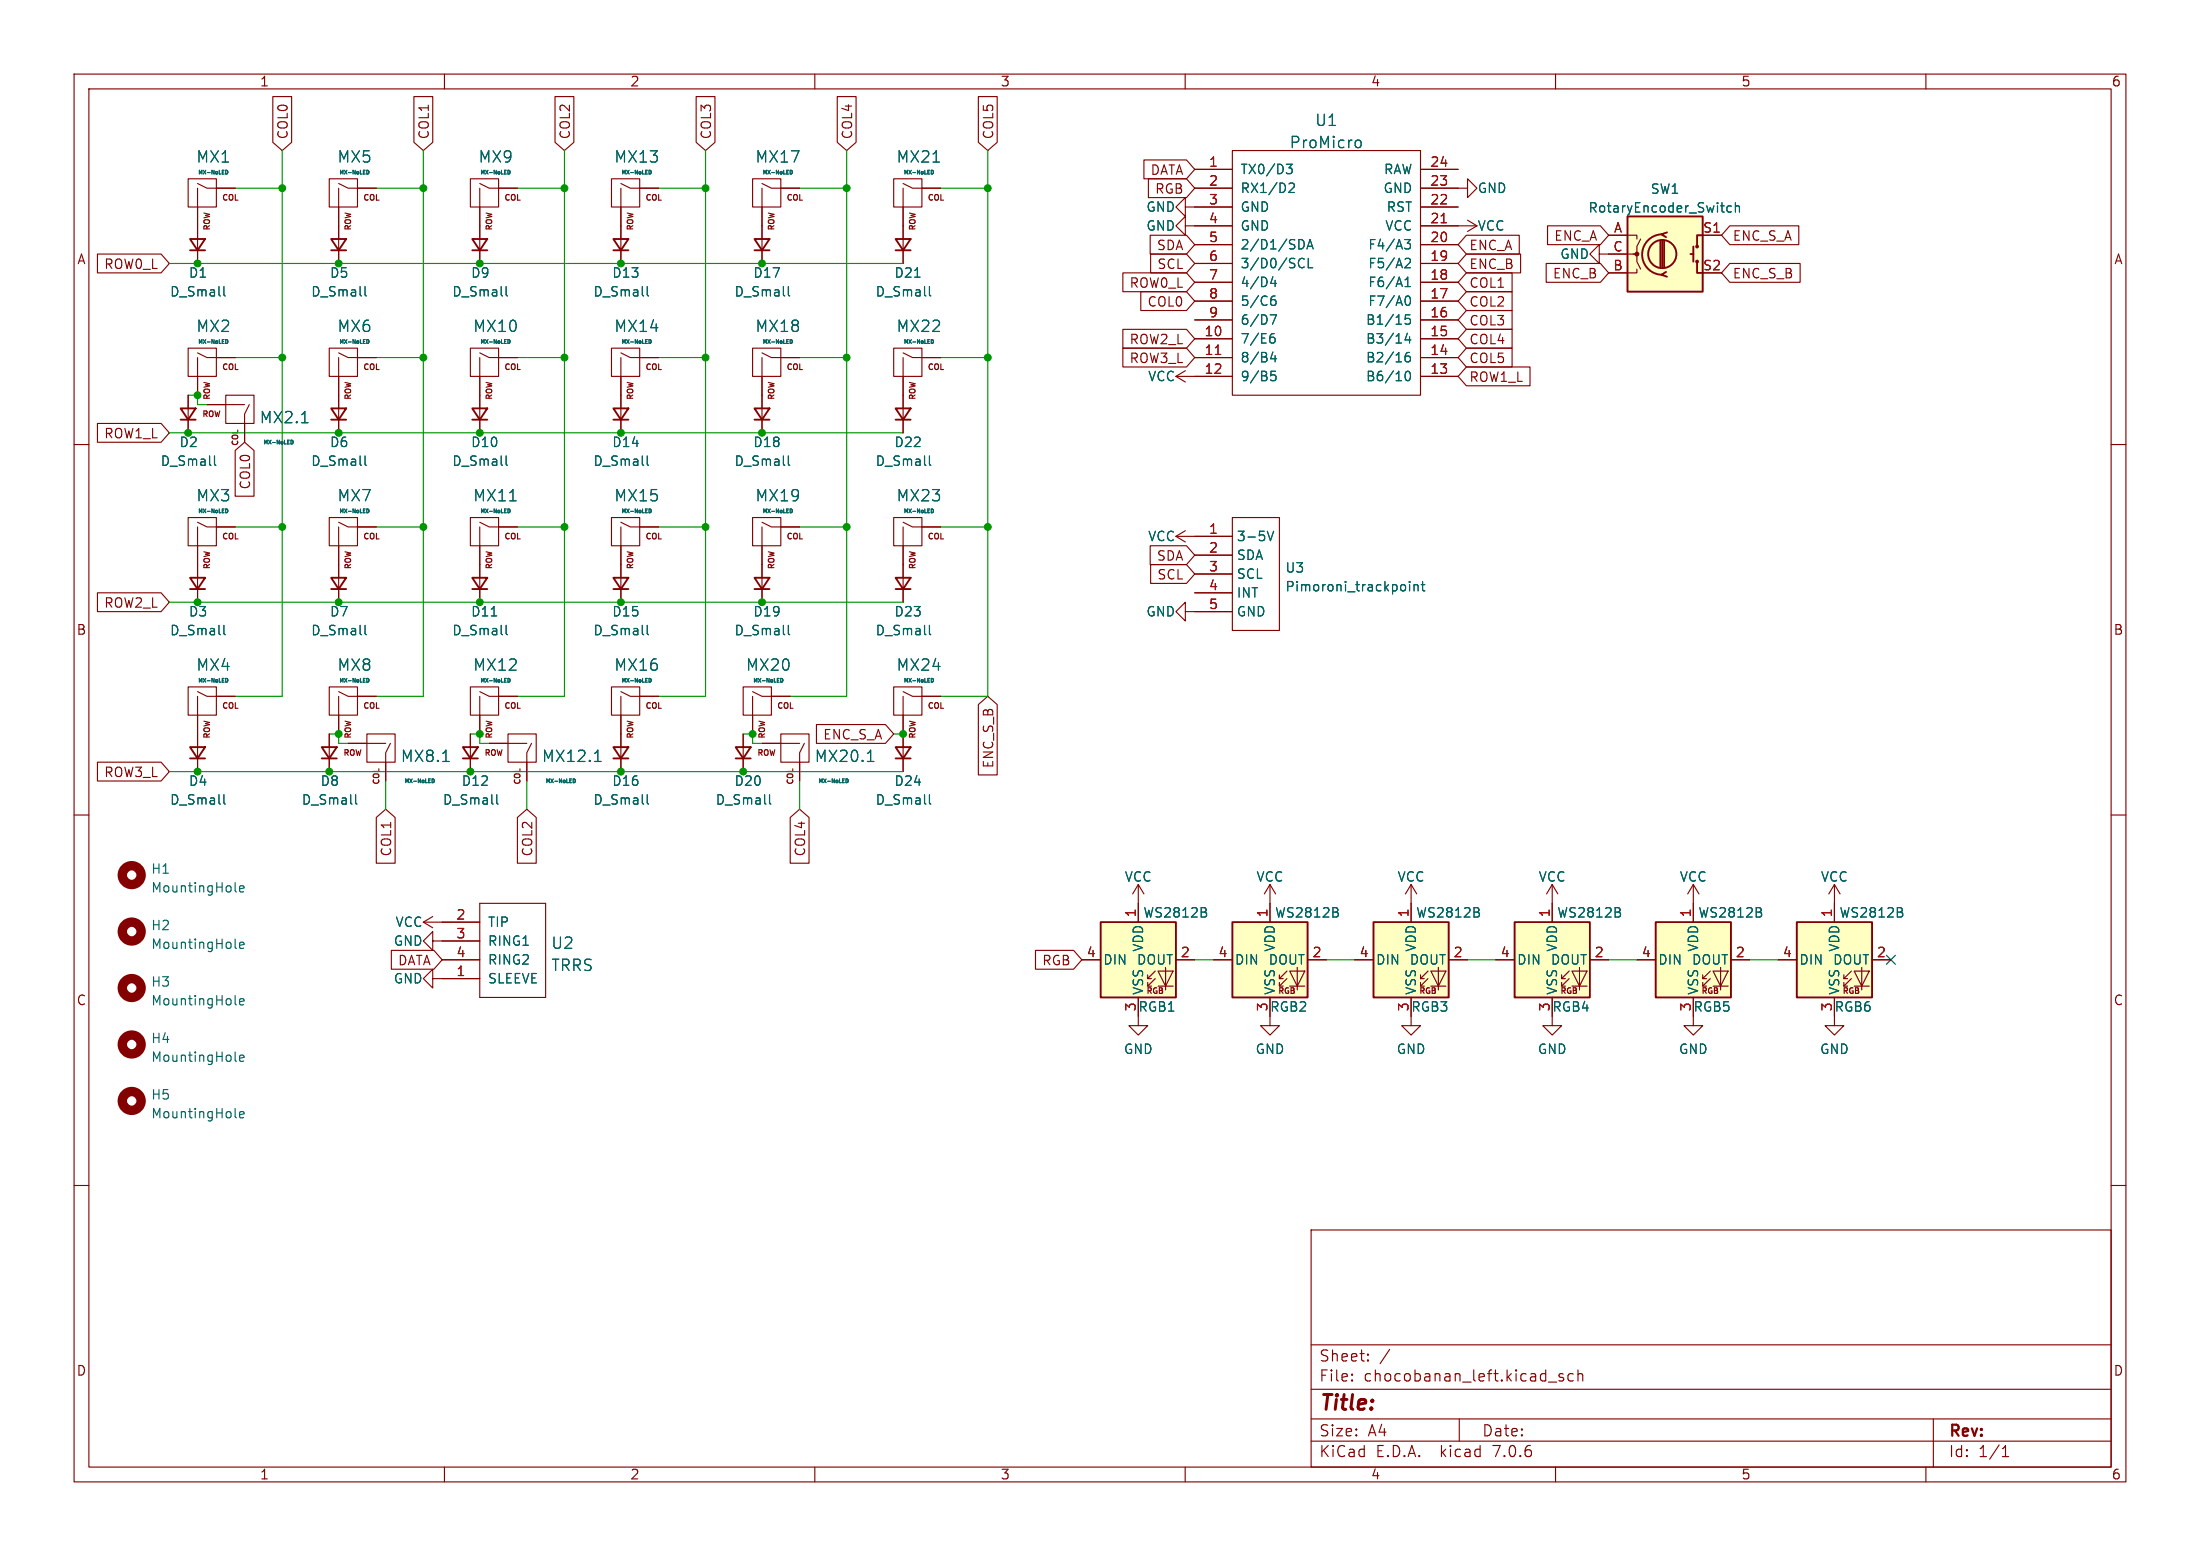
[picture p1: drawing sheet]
<svg xmlns="http://www.w3.org/2000/svg" width="297mm" height="210mm" viewBox="0 0 297 210" stroke-linecap="round" stroke-linejoin="round" font-family="sans-serif">
<g fill="none" stroke="#840000" stroke-width=".15">
<path d="M10 10h277v190h-277zM12 12h273v186h-273zM36.8 13h2.6v6.2l-1.3 1.1-1.3-1.1zM55.9 13h2.5v6.2l-1.3 1.1-1.2-1.1zM60 10v2M74.9 13h2.6v6.2l-1.3 1.1-1.3-1.1zM94 13h2.5v6.2l-1.3 1.1-1.2-1.1zM110 10v2M113 13h2.6v6.2l-1.3 1.1-1.3-1.1zM132.1 13h2.5v6.2l-1.3 1.1-1.2-1.1zM160 10v2M210 10v2"/>
<path d="M260 10v2M13.2 34.3h8.5l1.2 1.3-1.2 1.2h-8.5zM25.4 24.1h3.8v3.8h-3.8zM26.7 24.8l1.2 .6h3.8M26.7 25.4v10.2M44.4 24.1h3.9v3.8h-3.9zM45.7 24.8l1.3 .6h3.8M45.7 25.4v10.2M63.5 24.1h3.8v3.8h-3.8zM64.8 24.8l1.2 .6h3.8M64.8 25.4v10.2M82.5 24.1h3.9v3.8h-3.9z"/>
<path d="M83.8 24.8l1.3 .6h3.8M83.8 25.4v10.2M101.6 24.1h3.8v3.8h-3.8zM102.9 24.8l1.2 .6h3.8M102.9 25.4v10.2M120.6 24.1h3.9v3.8h-3.9zM121.9 24.8l1.3 .6h3.8M121.9 25.4v10.2M151.6 36.8h8.6l1.1 1.3-1.1 1.3h-8.6zM154 39.4h6.2l1.1 1.2-1.1 1.3h-6.2zM154.4 21.6h5.8l1.1 1.3-1.1 1.2h-5.8zM155 24.1h5.2l1.1 1.3-1.1 1.3h-5.2z"/>
<path d="M155.3 31.7h4.9l1.1 1.3-1.1 1.3h-4.9zM155.3 34.3h4.9l1.1 1.3-1.1 1.2h-4.9zM160 30.5v-1.3l-1.3 1.3 1.3 1.3v-1.3h6.4M160 27.9v-1.2l-1.3 1.2 1.3 1.3v-1.3h6.4M161.3 25.4h5.1M161.3 22.9h5.1M161.3 38.1h5.1M161.3 35.6h5.1M161.3 33h5.1M166.4 20.3h25.4v33h-25.4zM191.8 25.4h6.3v-1.3l1.3 1.3-1.3 1.3v-1.3M191.8 30.5h7.6"/>
<path d="M191.8 22.9h5M191.8 38.1h5M191.8 35.6h5M191.8 33h5M191.8 27.9h5M198 34.3h7.3v2.5h-7.3l-1.2-1.2zM198 31.7h7.1v2.6h-7.1l-1.2-1.3zM198 36.8h6.1v2.6h-6.1l-1.2-1.3zM198 39.4h6.1v2.5h-6.1l-1.2-1.3zM198.1 29.7l1.3 .8M199.4 30.5l-1.3 .7M208.7 35.6h7.4l1.1 1.2-1.1 1.3h-7.4z"/>
<path d="M208.9 30.5h7.2l1.1 1.3-1.1 1.2h-7.2zM215.9 34.3v-1.3l-1.3 1.3 1.3 1.3v-1.3h5.1v1l.5 1M217.2 31.8h3.8v.5M221 36.3v.5h-3.8M221.5 32.3l-.5 1v1h-.5M229.9 31.8h2.5M233.5 35.6h9.5v2.5h-9.5l-1.1-1.3zM233.5 30.5h9.3v2.5h-9.3l-1.1-1.2zM10 60h2M13.2 57.1h8.5l1.2 1.3-1.2 1.3h-8.5zM25.4 47h3.8v3.8h-3.8zM25.4 53.3v5.1"/>
<path d="M26.7 47.6l1.2 .7h3.8M26.7 48.3v5M27.9 54.6h5.1M30.5 53.3h3.8v3.9h-3.8zM33.7 54.6l-.7 1.3v3.8M44.4 47h3.9v3.8h-3.9zM45.7 47.6l1.3 .7h3.8M45.7 48.3v10.1M63.5 47h3.8v3.8h-3.8zM64.8 47.6l1.2 .7h3.8M64.8 48.3v10.1M82.5 47h3.9v3.8h-3.9z"/>
<path d="M83.8 47.6l1.3 .7h3.8M83.8 48.3v10.1M101.6 47h3.8v3.8h-3.8zM102.9 47.6l1.2 .7h3.8M102.9 48.3v10.1M120.6 47h3.9v3.8h-3.9zM121.9 47.6l1.3 .7h3.8M121.9 48.3v10.1M151.6 47h8.6l1.1 1.3-1.1 1.2h-8.6zM151.6 44.4h8.6l1.1 1.3-1.1 1.3h-8.6zM158.7 50.8l1.3 .8M158.7 50.8h7.7"/>
<path d="M160 50l-1.3 .8M161.3 48.3h5.1M161.3 45.7h5.1M161.3 43.2h5.1M161.3 40.6h5.1M191.8 48.3h5M191.8 50.8h5M191.8 45.7h5M191.8 43.2h5M191.8 40.6h5M198 47h6.1v2.5h-6.1l-1.2-1.2zM198 44.4h6.1v2.6h-6.1l-1.2-1.3z"/>
<path d="M198 49.5h8.6v2.6h-8.6l-1.2-1.3zM198 41.9h6.1v2.6h-6.1l-1.2-1.3zM285 60h2M25.4 69.9h3.8v3.8h-3.8zM26.7 70.5l1.2 .6h3.8M26.7 71.1v10.2M31.7 60.8l1.3-1.1 1.3 1.1v6.2h-2.6zM44.4 69.9h3.9v3.8h-3.9zM45.7 70.5l1.3 .6h3.8M45.7 71.1v10.2M63.5 69.9h3.8v3.8h-3.8zM64.8 70.5l1.2 .6h3.8"/>
<path d="M64.8 71.1v10.2M82.5 69.9h3.9v3.8h-3.9zM83.8 70.5l1.3 .6h3.8M83.8 71.1v10.2M101.6 69.9h3.8v3.8h-3.8zM102.9 70.5l1.2 .6h3.8M102.9 71.1v10.2M120.6 69.9h3.9v3.8h-3.9zM121.9 70.5l1.3 .6h3.8M121.9 71.1v10.2M155.3 73.7h4.9l1.1 1.2-1.1 1.3h-4.9zM155.3 76.2h4.9l1.1 1.3-1.1 1.2h-4.9z"/>
<path d="M158.7 72.4h7.7M158.7 72.4l1.3 .8M160 71.6l-1.3 .8M161.3 74.9h5.1M161.3 77.5h5.1M166.4 69.9h6.3v15.2h-6.3zM13.2 80h8.5l1.2 1.3-1.2 1.3h-8.5zM25.4 92.7h3.8v3.8h-3.8zM26.7 93.3l1.2 .7h3.8M26.7 94v10.1M44.4 92.7h3.9v3.8h-3.9zM44.4 99.1v5"/>
<path d="M45.7 93.3l1.3 .7h3.8M45.7 94v5.1M49.5 99.1h3.8v3.8h-3.8zM63.5 92.7h3.8v3.8h-3.8zM63.5 99.1v5M64.8 93.3l1.2 .7h3.8M64.8 94v5.1M68.6 99.1h3.8v3.8h-3.8zM82.5 92.7h3.9v3.8h-3.9zM83.8 93.3l1.3 .7h3.8M83.8 94v10.1M100.3 92.7h3.8v3.8h-3.8z"/>
<path d="M100.3 99.1v5M101.6 93.3l1.3 .7h3.8M101.6 94v5.1M105.4 99.1h3.8v3.8h-3.8zM110.2 97.8h9.3l1.1 1.3-1.1 1.2h-9.3zM120.6 92.7h3.9v3.8h-3.9zM121.9 93.3l1.3 .7h3.8M121.9 94v10.1M132.1 95.1l1.2-1.1 1.3 1.1v9.5h-2.5zM160 82.6v-1.3l-1.3 1.3 1.3 1.2v-1.2h6.4M161.3 80h5.1M10 110h2"/>
<path d="M13.2 102.9h8.5l1.2 1.2-1.2 1.3h-8.5zM47 100.3h5.1M50.8 110.3l1.3-1.1 1.2 1.1v6.2h-2.5zM52.7 100.3l-.6 1.3v3.8M66 100.3h5.1M69.8 110.3l1.3-1.1 1.3 1.1v6.2h-2.6zM71.8 100.3l-.7 1.3v3.8M102.9 100.3h5M106.7 110.3l1.2-1.1 1.3 1.1v6.2h-2.5zM108.6 100.3l-.7 1.3v3.8M153.7 119.4v5.1M153.7 119.4l-.8 1.3"/>
<path d="M153.7 119.4l.7 1.3M171.4 119.4v5.1M171.4 119.4l-.7 1.3M171.4 119.4l.8 1.3M190.5 119.4l-.8 1.3M190.5 119.4v5.1M190.5 119.4l.8 1.3M209.5 119.4v5.1M209.5 119.4l-.7 1.3M209.5 119.4l.8 1.3M228.6 119.4l-.8 1.3M228.6 119.4v5.1"/>
<path d="M228.6 119.4l.8 1.3M247.6 119.4v5.1M247.6 119.4l-.7 1.3M247.6 119.4l.8 1.3M285 110h2M52.8 128.3h5.8l1.1 1.2-1.1 1.3h-5.8zM57.1 124.5h7.7M57.1 124.5l1.3 .7M58.4 132.1v-1.3l-1.3 1.3 1.3 1.3v-1.3h6.4M58.4 127v-1.3l-1.3 1.3 1.3 1.3v-1.3h6.4M58.4 123.7l-1.3 .8M59.7 129.5h5.1"/>
<path d="M64.8 121.9v12.7zM64.8 121.9h8.9zM64.8 134.6h8.9zM73.7 121.9v12.7zM139.8 128.3h5.1l1.1 1.2-1.1 1.3h-5.1zM146 129.5h2.6M153.7 134.6v3.8h1.2l-1.2 1.3-1.3-1.3h1.3M154.9 133.1h.5M154.9 132.1h.5M156 132.1l-1.1 1v-.5M156 131.1l-1.1 1v-.5M156.3 131.1h2.1l-1 2z"/>
<path d="M156.3 133.1h2.1M157.4 130.6v3M158.7 129.5h2.6M163.8 129.5h2.6M171.4 134.6v3.8h1.3l-1.3 1.3-1.2-1.3h1.2M172.7 133.1h.5M172.7 132.1h.5M173.7 132.1l-1 1v-.5M173.7 131.1l-1 1v-.5M174.1 131.1h2l-1 2zM174.1 133.1h2M175.1 130.6v3"/>
<path d="M176.5 129.5h2.6M182.9 129.5h2.5M190.5 134.6v3.8h1.3l-1.3 1.3-1.3-1.3h1.3M191.8 133.1h.5M191.8 132.1h.5M192.8 132.1l-1 1v-.5M192.8 131.1l-1 1v-.5M193.2 131.1h2l-1 2zM193.2 133.1h2M194.2 130.6v3M195.6 129.5h2.5M201.9 129.5h2.6"/>
<path d="M209.5 134.6v3.8h1.3l-1.3 1.3-1.2-1.3h1.2M210.8 133.1h.5M210.8 132.1h.5M211.8 132.1l-1 1v-.5M211.8 131.1l-1 1v-.5M212.2 131.1h2l-1 2zM212.2 133.1h2M213.2 130.6v3M214.6 129.5h2.6M221 129.5h2.5M228.6 134.6v3.8h1.3l-1.3 1.3-1.3-1.3h1.3M229.9 133.1h.5"/>
<path d="M229.9 132.1h.5M230.9 132.1l-1 1v-.5M230.9 131.1l-1 1v-.5M231.3 131.1h2l-1 2zM231.3 133.1h2M232.3 130.6v3M233.7 129.5h2.5M240 129.5h2.6M247.6 134.6v3.8h1.3l-1.3 1.3-1.2-1.3h1.2M248.9 133.1h.5M248.9 132.1h.5M249.9 132.1l-1 1v-.5"/>
<path d="M249.9 131.1l-1 1v-.5M250.3 131.1h2l-1 2zM250.3 133.1h2M251.3 130.6v3M252.7 129.5h2.6M10 160h2M285 160h2M177 166h108v32h-108zM60 198v2M110 198v2M160 198v2M177 194.5h108"/>
<path d="M177 191.5h108M177 187.5h108M177 181.5h108M182.5 186.3h.1l-.1 .1M182.5 186.3v.1M182.5 185.5v.1M182.5 185.5h.1l-.1 .1M184.7 183.6v.1M184.7 183.6h-.1l.1 .1M184.7 182.8v.1M184.7 182.8h-.1l.1 .1M187.6 182.1l-1.3 2"/>
<path d="M197 191.5v3M209 186.5h1.2M210 198v2M211 185.5l-.3-.1-.2 .2v.2l.5 .2 .1 .1-.1 .2-.1 .1-.4-.1M212.4 185.5l-.4-.1-.3 .3v.4l.1 .2 .2 .1 .4-.1M213 185.5a.37 .37 0 0 1 .7 .1v.8M213 184.9v1.5M260 198v2M261 191.5v6.5M270.3 196.6h.9M270.3 195.5l.4-.4v1.5"/>
</g>
<g fill="none" stroke="#006464" stroke-width=".15">
<path d="M183.1 19a.41 .41 0 0 1 .7 .2v.4a.41 .41 0 0 1-.7 .3M30.2 38.7v1.1l.2 .1M49.3 38.7v1.1l.2 .1M68.3 38.7v1.1l.2 .1M87.4 38.7v1.1l.2 .1M106.4 38.7v1.1l.2 .1M123.5 37.4h.7M125.5 38.7v1.1l.2 .1M126 21.9h.8M171.8 37.3l-.3 1h.8M172.1 37.8v.9M172.1 39.9a.45 .45 0 0 0-.5 .4"/>
<path d="M173.7 22.2h.7l-.4 .5 .4 .1v.4l-.2 .2h-.4M174.1 24.8l.4-.1 .2 .1v.3v.2l-.7 .7h.7M175.5 34.9h.3l.3 .1M175.8 32.4l.3 .5-.1 .4-.2 .2M176.1 36l-.3 .1h-.3M176.4 33.6l.5-1.3 .4 1.3M176.6 33.2h.6M176.6 34.9v1.2h.6M189.6 32.3h.8l-.4 .5 .4 .1v.5l-.2 .2h-.4M189.7 38.7h.7M189.7 37.8l.3-.4v1.3M189.9 34.9h.4l.1 .3v.2l-.8 .7h.8"/>
<path d="M233.7 27.8h-.3l-.3 .2v.4l.2 .2h.4M234.3 27.9l.2-.1h.3v.8M234.3 27.4v1.2M40.7 57.1h.9M171.5 42.5h.8l-.5 1.3M171.5 45.6l.4-.1 .2 .3v.3l-.1 .1h-.5M171.7 40.5l.3-.1 .3 .3v.3l-.2 .2h-.4M171.8 47.5l-.3 .9h.8M172 45a.45 .45 0 0 0-.5 .3M172.1 48v.8M172.2 50.1h-.6l-.1 .6 .2-.1 .4 .1 .2 .1-.1 .5-.2 .1h-.3l-.2-.1M189.9 50.2l.2-.1a.79 .79 0 0 1 0 1.3h-.1a.84 .84 0 0 1-.1-1.2z"/>
<path d="M189.9 40l.2-.1a.79 .79 0 0 1 0 1.3h-.2M190 45l-.3 .9h.8M190.3 47.6a.5 .5 0 0 0-.6 .5v.5l.1 .2h.4l.2-.1v-.4l-.1-.2h-.4l-.2 .2M190.3 45.5v.8M190.4 42.5h-.7v.6l.2-.1h.4l.1 .2v.4l-.2 .2h-.3l-.2-.2M29 61.5v1.1l.1 .2M49.3 61.5v1.1l.2 .2M68.3 61.5v1.1l.2 .2M68.8 67.6h.9M87.4 61.5v1.1l.2 .2M106.4 61.5v1.1l.2 .2M125.5 61.5v1.1l.2 .2"/>
<path d="M171.1 71.7l.4 1.3 .4-1.3M189.6 79l.1 .1v.4l-.1 .2M190.3 78.5v.1M190.3 78.9v.9M190.9 79l.2-.1 .3 .1v.8M190.9 78.9v.9M191.9 78.9h.5M192 78.5v1.1l.1 .1 .3 .1M30.2 84.4v1.1l.2 .2M49.3 84.4v1.1l.2 .2M66.3 83.1h.8M68.3 84.4v1.1l.2 .2"/>
<path d="M87.4 84.4v1.1l.2 .2M106.4 84.4v1.1l.2 .2M125.5 84.4v1.1l.2 .2M30.2 107.3v1l.2 .2M32.3 120l.6-.2v-.2l-.4-.1-.2 .2 .1 .6h.5M48 107.3v1l.2 .2M59.8 102.8h.8M67.1 107.3v1l.1 .2M80.3 102.8h.8M87.4 107.3v1l.2 .2M103.9 107.3v1l.2 .2M117.1 102.8h.9"/>
<path d="M125.5 107.3v1l.2 .2M31.7 135.5l.2 .1M31.7 127.8l.2 .2M31.7 120.2l.2 .2M32.3 135.2l.6-.1v-.3h-.4l-.2 .2 .1 .6h.5M32.3 127.6l.6-.1v-.3h-.4l-.2 .1 .1 .7h.5M162.8 123.2l.1 .1-.1 .4M162.8 122.6v.4M180.6 123.2l.1 .1-.1 .4M180.6 122.6v.4M199.6 123.2l.1 .1-.1 .4M199.6 122.6v.4"/>
<path d="M218.7 123.2l.1 .1-.1 .4M218.7 122.6v.4M237.7 123.2l.1 .1-.1 .4M237.7 122.6v.4M256.8 123.2a.34 .34 0 0 1 0 .5M256.8 122.6v.4M31.7 143.1l.2 .2M31.7 150.7l.2 .2M32.3 142.8l.6-.1v-.2l-.4-.1-.2 .2 .1 .6h.5M32.3 150.4l.6-.1v-.2l-.4-.1-.2 .2 .1 .6h.5"/>
</g>
<g fill="none" stroke="#006464" stroke-width=".14">
<path d="M30.5 23a.26 .26 0 0 1 .3 .2 .26 .26 0 0 1-.3 .3zM49.5 23a.26 .26 0 0 1 .3 .2 .26 .26 0 0 1-.3 .3zM68.6 23a.26 .26 0 0 1 .3 .2 .26 .26 0 0 1-.3 .3zM87.6 23a.26 .26 0 0 1 .3 .2 .26 .26 0 0 1-.3 .3zM106.7 23a.26 .26 0 0 1 .3 .2 .26 .26 0 0 1-.3 .3zM125.7 23a.26 .26 0 0 1 .3 .2 .26 .26 0 0 1-.3 .3zM30.5 45.8a.26 .26 0 0 1 .3 .3 .26 .26 0 0 1-.3 .2zM39.3 59.4a.26 .26 0 0 1 .3 .3 .26 .26 0 0 1-.3 .2zM49.5 45.8a.26 .26 0 0 1 .3 .3 .26 .26 0 0 1-.3 .2zM68.6 45.8a.26 .26 0 0 1 .3 .3 .26 .26 0 0 1-.3 .2zM87.6 45.8a.26 .26 0 0 1 .3 .3 .26 .26 0 0 1-.3 .2zM106.7 45.8a.26 .26 0 0 1 .3 .3 .26 .26 0 0 1-.3 .2z"/>
<path d="M125.7 45.8a.26 .26 0 0 1 .3 .3 .26 .26 0 0 1-.3 .2zM30.5 68.7a.26 .26 0 0 1 .3 .3 .26 .26 0 0 1-.3 .2zM49.5 68.7a.26 .26 0 0 1 .3 .3 .26 .26 0 0 1-.3 .2zM68.6 68.7a.26 .26 0 0 1 .3 .3 .26 .26 0 0 1-.3 .2zM87.6 68.7a.26 .26 0 0 1 .3 .3 .26 .26 0 0 1-.3 .2zM106.7 68.7a.26 .26 0 0 1 .3 .3 .26 .26 0 0 1-.3 .2zM125.7 68.7a.26 .26 0 0 1 .3 .3 .26 .26 0 0 1-.3 .2zM30.5 91.6a.26 .26 0 0 1 .3 .2 .26 .26 0 0 1-.3 .3zM49.5 91.6a.26 .26 0 0 1 .3 .2 .26 .26 0 0 1-.3 .3zM68.6 91.6a.26 .26 0 0 1 .3 .2 .26 .26 0 0 1-.3 .3zM87.6 91.6a.26 .26 0 0 1 .3 .2 .26 .26 0 0 1-.3 .3zM105.4 91.6a.26 .26 0 0 1 .3 .2 .26 .26 0 0 1-.3 .3z"/>
<path d="M125.7 91.6a.26 .26 0 0 1 .3 .2 .26 .26 0 0 1-.3 .3zM58.3 105.1a.26 .26 0 0 1 .3 .3 .26 .26 0 0 1-.3 .2zM77.4 105.1a.26 .26 0 0 1 .3 .3 .26 .26 0 0 1-.3 .2zM114.2 105.1a.26 .26 0 0 1 .3 .3 .26 .26 0 0 1-.3 .2z"/>
</g>
<g fill="none" stroke="#840000" stroke-width=".25">
<path d="M25.7 32.3h2l-1 1.5zM25.7 33.8h2M44.7 32.3h2l-1 1.5zM44.7 33.8h2M63.8 32.3h2l-1 1.5zM63.8 33.8h2M82.8 32.3h2l-1 1.5zM82.8 33.8h2M101.9 32.3h2l-1 1.5zM101.9 33.8h2M120.9 32.3h2l-1 1.5zM120.9 33.8h2"/>
<path d="M219.7 29.2h10.2v10.2h-10.2zM224.2 32.5v3.6M224.4 31.6a2.73 2.73 0 0 0-2.7 2.8 2.73 2.73 0 0 0 2.7 2.7M224.4 32.5v3.6M224.7 32.5v3.6M224.9 36.7l-.6 .4 .7 .2M225 31.4l-.7 .2 .6 .4M228.2 34.3h.4M228.6 33.3v2M229.1 35.3v1.5h.8M229.9 31.8h-.8v1.5M24.4 55.1h2l-1 1.5z"/>
<path d="M24.4 56.6h2M44.7 55.1h2l-1 1.5zM44.7 56.6h2M63.8 55.1h2l-1 1.5zM63.8 56.6h2M82.8 55.1h2l-1 1.5zM82.8 56.6h2M101.9 55.1h2l-1 1.5zM101.9 56.6h2M120.9 55.1h2l-1 1.5zM120.9 56.6h2M25.7 78h2l-1 1.5z"/>
<path d="M25.7 79.5h2M44.7 78h2l-1 1.5zM44.7 79.5h2M63.8 78h2l-1 1.5zM63.8 79.5h2M82.8 78h2l-1 1.5zM82.8 79.5h2M101.9 78h2l-1 1.5zM101.9 79.5h2M120.9 78h2l-1 1.5zM120.9 79.5h2M25.7 100.8h2l-1 1.6z"/>
<path d="M25.7 102.4h2M43.4 100.8h2.1l-1.1 1.6zM43.4 102.4h2.1M62.5 100.8h2l-1 1.6zM62.5 102.4h2M82.8 100.8h2l-1 1.6zM82.8 102.4h2M99.3 100.8h2l-1 1.6zM99.3 102.4h2M120.9 100.8h2l-1 1.6zM120.9 102.4h2M148.6 124.5h10.1v10.1h-10.1z"/>
<path d="M166.4 124.5h10.1v10.1h-10.1zM185.4 124.5h10.2v10.1h-10.2zM204.5 124.5h10.1v10.1h-10.1zM223.5 124.5h10.2v10.1h-10.2zM242.6 124.5h10.1v10.1h-10.1z"/>
<circle cx="224.4" cy="34.3" r="1.9"/>
<circle cx="229.1" cy="35.3" r=".13"/>
<circle cx="229.1" cy="33.3" r=".13"/>
</g>
<g fill="#ffffc2" stroke="#ffffc2" stroke-width=".14">
<path d="M223.5 124.5h10.2v10.1h-10.2z"/>
<path d="M219.7 29.2h10.2v10.2h-10.2z"/>
<path d="M242.6 124.5h10.1v10.1h-10.1z"/>
<path d="M204.5 124.5h10.1v10.1h-10.1z"/>
<path d="M185.4 124.5h10.2v10.1h-10.2z"/>
<path d="M166.4 124.5h10.1v10.1h-10.1z"/>
<path d="M148.6 124.5h10.1v10.1h-10.1z"/>
</g>
<path d="M194.6 30.1h.7M164.1 47.8h.7" fill="none" stroke="#a90000" stroke-width=".15"/>
<circle cx="221" cy="34.3" r=".25" fill="#840000" stroke="#840000" stroke-width=".15"/>
<g fill="none" stroke="#840000" stroke-width="1.3">
<circle cx="17.8" cy="118.1" r="1.27"/>
<circle cx="17.8" cy="125.7" r="1.27"/>
<circle cx="17.8" cy="133.3" r="1.27"/>
<circle cx="17.8" cy="148.6" r="1.27"/>
<circle cx="17.8" cy="141" r="1.27"/>
</g>
<g fill="none" stroke="#009600" stroke-width=".15">
<path d="M22.9 35.6h99M31.7 25.4h6.4M38.1 20.3v73.7h-6.4M50.8 25.4h6.3M57.1 20.3v73.7h-6.3M69.8 25.4h6.4M76.2 20.3v73.7h-6.4M88.9 25.4h6.3M95.2 20.3v73.7h-6.3M107.9 25.4h6.4M114.3 20.3v73.7h-7.6M127 25.4h6.3"/>
<path d="M133.3 20.3v73.7h-6.3M22.9 58.4h99M25.4 53.3h1.3v1.3h1.2M31.7 48.3h6.4M50.8 48.3h6.3M69.8 48.3h6.4M88.9 48.3h6.3M107.9 48.3h6.4M127 48.3h6.3M31.7 71.1h6.4M50.8 71.1h6.3M69.8 71.1h6.4"/>
<path d="M88.9 71.1h6.3M107.9 71.1h6.4M127 71.1h6.3M22.9 81.3h99M44.4 99.1h1.3v1.2h1.3M63.5 99.1h1.3v1.2h1.2M100.3 99.1h1.3v1.2h1.3M120.6 99.1h1.3M22.9 104.1h99M52.1 105.4v3.8M71.1 105.4v3.8M107.9 105.4v3.8"/>
<path d="M161.3 129.5h2.5M179.1 129.5h3.8M198.1 129.5h3.8M217.2 129.5h3.8M236.2 129.5h3.8"/>
</g>
<path d="M254.7 128.9l1.2 1.2M255.9 128.9l-1.2 1.2" fill="none" stroke="#000084" stroke-width=".15"/>
<g fill="#009600" stroke="#009600" stroke-width=".15">
<circle cx="76.2" cy="71.1" r=".46"/>
<circle cx="95.2" cy="71.1" r=".46"/>
<circle cx="83.8" cy="81.3" r=".46"/>
<circle cx="83.8" cy="104.1" r=".46"/>
<circle cx="102.9" cy="35.6" r=".46"/>
<circle cx="114.3" cy="48.3" r=".46"/>
<circle cx="114.3" cy="71.1" r=".46"/>
<circle cx="102.9" cy="81.3" r=".46"/>
<circle cx="101.6" cy="99.1" r=".46"/>
<circle cx="100.3" cy="104.1" r=".46"/>
<circle cx="133.3" cy="48.3" r=".46"/>
<circle cx="133.3" cy="25.4" r=".46"/>
<circle cx="114.3" cy="25.4" r=".46"/>
<circle cx="133.3" cy="71.1" r=".46"/>
<circle cx="25.4" cy="58.4" r=".46"/>
<circle cx="57.1" cy="48.3" r=".46"/>
<circle cx="64.8" cy="58.4" r=".46"/>
<circle cx="45.7" cy="58.4" r=".46"/>
<circle cx="45.7" cy="35.6" r=".46"/>
<circle cx="64.8" cy="35.6" r=".46"/>
<circle cx="38.1" cy="25.4" r=".46"/>
<circle cx="38.1" cy="48.3" r=".46"/>
<circle cx="26.7" cy="35.6" r=".46"/>
<circle cx="26.7" cy="53.3" r=".46"/>
<circle cx="57.1" cy="25.4" r=".46"/>
<circle cx="83.8" cy="58.4" r=".46"/>
<circle cx="76.2" cy="48.3" r=".46"/>
<circle cx="83.8" cy="35.6" r=".46"/>
<circle cx="95.2" cy="25.4" r=".46"/>
<circle cx="102.9" cy="58.4" r=".46"/>
<circle cx="95.2" cy="48.3" r=".46"/>
<circle cx="76.2" cy="25.4" r=".46"/>
<circle cx="121.9" cy="99.1" r=".46"/>
<circle cx="45.7" cy="81.3" r=".46"/>
<circle cx="38.1" cy="71.1" r=".46"/>
<circle cx="26.7" cy="81.3" r=".46"/>
<circle cx="64.8" cy="81.3" r=".46"/>
<circle cx="57.1" cy="71.1" r=".46"/>
<circle cx="63.5" cy="104.1" r=".46"/>
<circle cx="64.8" cy="99.1" r=".46"/>
<circle cx="26.7" cy="104.1" r=".46"/>
<circle cx="44.4" cy="104.1" r=".46"/>
<circle cx="45.7" cy="99.1" r=".46"/>
</g>
<text font-size="2.8" fill="#840000" x="178" y="190.9">Title:</text>
<g font-size="2.1" fill="#006464">
<text x="177.5" y="17.2">U1</text>
<text x="26.4" y="22.2">MX1</text>
<text x="45.5" y="22.2">MX5</text>
<text x="64.5" y="22.2">MX9</text>
<text x="82.9" y="22.2">MX13</text>
<text x="101.9" y="22.2">MX17</text>
<text x="121" y="22.2">MX21</text>
<text x="174" y="20.2">ProMicro</text>
<text x="26.4" y="45">MX2</text>
<text x="45.5" y="45">MX6</text>
<text x="63.8" y="45">MX10</text>
<text x="82.9" y="45">MX14</text>
<text x="101.9" y="45">MX18</text>
<text x="121" y="45">MX22</text>
<text x="35" y="57.3">MX2.1</text>
<text x="26.4" y="67.9">MX3</text>
<text x="45.5" y="67.9">MX7</text>
<text x="63.8" y="67.9">MX11</text>
<text x="82.9" y="67.9">MX15</text>
<text x="101.9" y="67.9">MX19</text>
<text x="121" y="67.9">MX23</text>
<text x="26.4" y="90.7">MX4</text>
<text x="45.5" y="90.7">MX8</text>
<text x="63.8" y="90.7">MX12</text>
<text x="82.9" y="90.7">MX16</text>
<text x="100.6" y="90.7">MX20</text>
<text x="121" y="90.7">MX24</text>
<text x="54" y="103.1">MX8.1</text>
<text x="73.1" y="103.1">MX12.1</text>
<text x="109.9" y="103.1">MX20.1</text>
<text x="74.4" y="128.3">U2</text>
<text x="74.4" y="131.3">TRRS</text>
</g>
<g font-size="2.1" fill="#840000">
<text x="178" y="184">Sheet:</text>
<text x="178" y="186.7">File:</text>
<text x="184.1" y="186.7">chocobanan_left.kicad_sch</text>
<text x="178" y="196.9">KiCad</text>
<text x="178" y="194.1">Size:</text>
<text x="184.7" y="194.1">A4</text>
<text x="185.7" y="196.9">E.D.A.</text>
<text x="194.6" y="196.9">kicad</text>
<text x="200" y="194.1">Date:</text>
<text x="201.8" y="196.9">7.0.6</text>
<text x="263" y="194.3">Rev:</text>
<text x="263" y="196.9">Id:</text>
<text x="267.1" y="196.9">1/1</text>
</g>
<g font-size="1.8" fill="#840000">
<text x="35" y="11.9">1</text>
<text x="85" y="11.9">2</text>
<text x="135" y="11.9">3</text>
<text x="185" y="11.9">4</text>
<text x="235" y="11.9">5</text>
<text x="285" y="11.9">6</text>
<text x="39.1" y="18.9" transform="rotate(-90 39.1 18.9)">COL0</text>
<text x="58.1" y="18.9" transform="rotate(-90 58.1 18.9)">COL1</text>
<text x="77.2" y="18.9" transform="rotate(-90 77.2 18.9)">COL2</text>
<text x="96.2" y="18.9" transform="rotate(-90 96.2 18.9)">COL3</text>
<text x="115.3" y="18.9" transform="rotate(-90 115.3 18.9)">COL4</text>
<text x="134.3" y="18.9" transform="rotate(-90 134.3 18.9)">COL5</text>
<text x="155.2" y="23.8">DATA</text>
<text x="155.8" y="26.4">RGB</text>
<text x="10.3" y="35.9">A</text>
<text x="156.1" y="34">SDA</text>
<text x="198.3" y="34">ENC_A</text>
<text x="209.7" y="32.7">ENC_A</text>
<text x="233.8" y="32.7">ENC_S_A</text>
<text x="285.3" y="35.9">A</text>
<text x="14" y="36.5">ROW0_L</text>
<text x="152.4" y="39.1">ROW0_L</text>
<text x="154.8" y="41.6">COL0</text>
<text x="156.2" y="36.5">SCL</text>
<text x="198.3" y="36.5">ENC_B</text>
<text x="198.3" y="39.1">COL1</text>
<text x="198.3" y="41.6">COL2</text>
<text x="209.6" y="37.8">ENC_B</text>
<text x="233.8" y="37.8">ENC_S_B</text>
<text x="152.4" y="46.7">ROW2_L</text>
<text x="198.3" y="46.7">COL4</text>
<text x="198.3" y="44.1">COL3</text>
<text x="152.4" y="49.2">ROW3_L</text>
<text x="198.3" y="49.2">COL5</text>
<text x="198.3" y="51.8">ROW1_L</text>
<text x="14" y="59.4">ROW1_L</text>
<text x="34" y="66.2" transform="rotate(-90 34 66.2)">COL0</text>
<text x="156.1" y="75.9">SDA</text>
<text x="14" y="82.2">ROW2_L</text>
<text x="156.2" y="78.4">SCL</text>
<text x="10.3" y="85.9">B</text>
<text x="285.3" y="85.9">B</text>
<text x="111" y="100">ENC_S_A</text>
<text x="14" y="105.1">ROW3_L</text>
<text x="134.3" y="103.8" transform="rotate(-90 134.3 103.8)">ENC_S_B</text>
<text x="53" y="115.7" transform="rotate(-90 53 115.7)">COL1</text>
<text x="72.1" y="115.7" transform="rotate(-90 72.1 115.7)">COL2</text>
<text x="108.9" y="115.7" transform="rotate(-90 108.9 115.7)">COL4</text>
<text x="53.6" y="130.5">DATA</text>
<text x="140.6" y="130.5">RGB</text>
<text x="10.3" y="135.9">C</text>
<text x="285.3" y="135.9">C</text>
<text x="10.3" y="185.9">D</text>
<text x="285.3" y="185.9">D</text>
<text x="35" y="199.9">1</text>
<text x="85" y="199.9">2</text>
<text x="135" y="199.9">3</text>
<text x="185" y="199.9">4</text>
<text x="235" y="199.9">5</text>
<text x="285" y="199.9">6</text>
</g>
<g font-size="1.8" fill="#a90000">
<text x="163.1" y="22.6">1</text>
<text x="193" y="22.6">24</text>
<text x="163.1" y="25.1">2</text>
<text x="163.1" y="27.7">3</text>
<text x="193" y="27.7">22</text>
<text x="193" y="25.1">23</text>
<text x="163.1" y="30.2">4</text>
<text x="163.1" y="32.8">5</text>
<text x="163.1" y="35.3">6</text>
<text x="193" y="35.3">19</text>
<text x="193" y="32.8">20</text>
<text x="193" y="30.2">21</text>
<text x="217.7" y="34">C</text>
<text x="217.8" y="31.5">A</text>
<text x="229.8" y="31.5">S1</text>
<text x="163.1" y="37.8">7</text>
<text x="163.1" y="40.4">8</text>
<text x="193" y="40.4">17</text>
<text x="193" y="37.8">18</text>
<text x="217.7" y="36.6">B</text>
<text x="229.8" y="36.6">S2</text>
<text x="162.5" y="45.5">10</text>
<text x="163.1" y="42.9">9</text>
<text x="193" y="45.5">15</text>
<text x="193" y="42.9">16</text>
<text x="162.5" y="48">11</text>
<text x="162.5" y="50.5">12</text>
<text x="193" y="50.5">13</text>
<text x="193" y="48">14</text>
<text x="163.1" y="72.1">1</text>
<text x="163.1" y="74.7">2</text>
<text x="163.1" y="77.2">3</text>
<text x="163.1" y="79.8">4</text>
<text x="163.1" y="82.3">5</text>
<text x="61.5" y="124.2">2</text>
<text x="153.4" y="123.9" transform="rotate(-90 153.4 123.9)">1</text>
<text x="171.2" y="123.9" transform="rotate(-90 171.2 123.9)">1</text>
<text x="190.2" y="123.9" transform="rotate(-90 190.2 123.9)">1</text>
<text x="209.3" y="123.9" transform="rotate(-90 209.3 123.9)">1</text>
<text x="228.3" y="123.9" transform="rotate(-90 228.3 123.9)">1</text>
<text x="247.4" y="123.9" transform="rotate(-90 247.4 123.9)">1</text>
<text x="61.5" y="131.8">1</text>
<text x="61.5" y="126.7">3</text>
<text x="61.5" y="129.3">4</text>
<text x="146.6" y="129.3">4</text>
<text x="159.3" y="129.3">2</text>
<text x="164.4" y="129.3">4</text>
<text x="177.1" y="129.3">2</text>
<text x="183.4" y="129.3">4</text>
<text x="196.1" y="129.3">2</text>
<text x="202.5" y="129.3">4</text>
<text x="215.2" y="129.3">2</text>
<text x="221.5" y="129.3">4</text>
<text x="234.2" y="129.3">2</text>
<text x="240.6" y="129.3">4</text>
<text x="253.3" y="129.3">2</text>
<text x="153.4" y="136.6" transform="rotate(-90 153.4 136.6)">3</text>
<text x="171.2" y="136.6" transform="rotate(-90 171.2 136.6)">3</text>
<text x="190.2" y="136.6" transform="rotate(-90 190.2 136.6)">3</text>
<text x="209.3" y="136.6" transform="rotate(-90 209.3 136.6)">3</text>
<text x="228.3" y="136.6" transform="rotate(-90 228.3 136.6)">3</text>
<text x="247.4" y="136.6" transform="rotate(-90 247.4 136.6)">3</text>
</g>
<g font-size="1.8" fill="#006464">
<text x="167.4" y="23.7">TX0/D3</text>
<text x="186.7" y="23.7">RAW</text>
<text x="154.7" y="28.8">GND</text>
<text x="167.4" y="26.3">RX1/D2</text>
<text x="167.4" y="28.8">GND</text>
<text x="186.7" y="26.3">GND</text>
<text x="187.1" y="28.8">RST</text>
<text x="199.4" y="26.3">GND</text>
<text x="214.3" y="28.9">RotaryEncoder_Switch</text>
<text x="222.8" y="26.4">SW1</text>
<text x="154.7" y="31.3">GND</text>
<text x="167.4" y="31.3">GND</text>
<text x="167.4" y="33.9">2/D1/SDA</text>
<text x="184.6" y="33.9">F4/A3</text>
<text x="186.9" y="31.3">VCC</text>
<text x="199.4" y="31.3">VCC</text>
<text x="210.5" y="35.2">GND</text>
<text x="22.9" y="40.2">D_Small</text>
<text x="25.4" y="37.7">D1</text>
<text x="41.9" y="40.2">D_Small</text>
<text x="44.5" y="37.7">D5</text>
<text x="61" y="40.2">D_Small</text>
<text x="63.5" y="37.7">D9</text>
<text x="80" y="40.2">D_Small</text>
<text x="82.6" y="37.7">D13</text>
<text x="99.1" y="40.2">D_Small</text>
<text x="101.6" y="37.7">D17</text>
<text x="118.1" y="40.2">D_Small</text>
<text x="120.7" y="37.7">D21</text>
<text x="167.4" y="36.4">3/D0/SCL</text>
<text x="167.4" y="39">4/D4</text>
<text x="167.4" y="41.5">5/C6</text>
<text x="184.6" y="41.5">F7/A0</text>
<text x="184.6" y="39">F6/A1</text>
<text x="184.6" y="36.4">F5/A2</text>
<text x="167.4" y="46.6">7/E6</text>
<text x="167.4" y="44">6/D7</text>
<text x="184.3" y="46.6">B3/14</text>
<text x="184.3" y="44">B1/15</text>
<text x="154.9" y="51.7">VCC</text>
<text x="167.4" y="49.1">8/B4</text>
<text x="167.4" y="51.7">9/B5</text>
<text x="184.3" y="51.7">B6/10</text>
<text x="184.3" y="49.1">B2/16</text>
<text x="21.6" y="63.1">D_Small</text>
<text x="24.1" y="60.6">D2</text>
<text x="41.9" y="63.1">D_Small</text>
<text x="44.5" y="60.6">D6</text>
<text x="61" y="63.1">D_Small</text>
<text x="63.5" y="60.6">D10</text>
<text x="80" y="63.1">D_Small</text>
<text x="82.6" y="60.6">D14</text>
<text x="99.1" y="63.1">D_Small</text>
<text x="101.6" y="60.6">D18</text>
<text x="118.1" y="63.1">D_Small</text>
<text x="120.7" y="60.6">D22</text>
<text x="154.9" y="73.3">VCC</text>
<text x="166.9" y="73.3">3-5V</text>
<text x="166.9" y="75.8">SDA</text>
<text x="173.4" y="77.5">U3</text>
<text x="25.4" y="83.4">D3</text>
<text x="44.5" y="83.4">D7</text>
<text x="63.5" y="83.4">D11</text>
<text x="82.6" y="83.4">D15</text>
<text x="101.6" y="83.4">D19</text>
<text x="120.7" y="83.4">D23</text>
<text x="154.7" y="83.4">GND</text>
<text x="166.9" y="78.3">SCL</text>
<text x="166.9" y="80.9">INT</text>
<text x="166.9" y="83.4">GND</text>
<text x="173.4" y="80">Pimoroni_trackpoint</text>
<text x="22.9" y="86">D_Small</text>
<text x="41.9" y="86">D_Small</text>
<text x="61" y="86">D_Small</text>
<text x="80" y="86">D_Small</text>
<text x="99.1" y="86">D_Small</text>
<text x="118.1" y="86">D_Small</text>
<text x="25.4" y="106.3">D4</text>
<text x="43.2" y="106.3">D8</text>
<text x="62.2" y="106.3">D12</text>
<text x="82.6" y="106.3">D16</text>
<text x="99.1" y="106.3">D20</text>
<text x="120.7" y="106.3">D24</text>
<text x="22.9" y="108.8">D_Small</text>
<text x="40.6" y="108.8">D_Small</text>
<text x="59.7" y="108.8">D_Small</text>
<text x="80" y="108.8">D_Small</text>
<text x="96.5" y="108.8">D_Small</text>
<text x="118.1" y="108.8">D_Small</text>
<text x="20.3" y="118.1">H1</text>
<text x="151.8" y="119.2">VCC</text>
<text x="169.5" y="119.2">VCC</text>
<text x="188.6" y="119.2">VCC</text>
<text x="207.6" y="119.2">VCC</text>
<text x="226.7" y="119.2">VCC</text>
<text x="245.7" y="119.2">VCC</text>
<text x="20.3" y="125.8">H2</text>
<text x="20.3" y="120.7">MountingHole</text>
<text x="53.3" y="125.3">VCC</text>
<text x="65.8" y="125.3">TIP</text>
<text x="154.3" y="124.1">WS2812B</text>
<text x="172" y="124.1">WS2812B</text>
<text x="191.1" y="124.1">WS2812B</text>
<text x="210.1" y="124.1">WS2812B</text>
<text x="229.2" y="124.1">WS2812B</text>
<text x="248.2" y="124.1">WS2812B</text>
<text x="20.3" y="128.3">MountingHole</text>
<text x="53.1" y="127.9">GND</text>
<text x="65.8" y="127.9">RING1</text>
<text x="65.8" y="130.4">RING2</text>
<text x="148.8" y="130.4">DIN</text>
<text x="153.4" y="130.4">DOUT</text>
<text x="154.5" y="128.5" transform="rotate(-90 154.5 128.5)">VDD</text>
<text x="166.6" y="130.4">DIN</text>
<text x="171.2" y="130.4">DOUT</text>
<text x="172.3" y="128.5" transform="rotate(-90 172.3 128.5)">VDD</text>
<text x="185.7" y="130.4">DIN</text>
<text x="190.2" y="130.4">DOUT</text>
<text x="191.4" y="128.5" transform="rotate(-90 191.4 128.5)">VDD</text>
<text x="204.7" y="130.4">DIN</text>
<text x="209.3" y="130.4">DOUT</text>
<text x="210.4" y="128.5" transform="rotate(-90 210.4 128.5)">VDD</text>
<text x="223.8" y="130.4">DIN</text>
<text x="228.3" y="130.4">DOUT</text>
<text x="229.5" y="128.5" transform="rotate(-90 229.5 128.5)">VDD</text>
<text x="242.8" y="130.4">DIN</text>
<text x="247.4" y="130.4">DOUT</text>
<text x="248.5" y="128.5" transform="rotate(-90 248.5 128.5)">VDD</text>
<text x="20.3" y="133.4">H3</text>
<text x="20.3" y="135.9">MountingHole</text>
<text x="53.1" y="132.9">GND</text>
<text x="65.8" y="132.9">SLEEVE</text>
<text x="153.6" y="136.8">RGB1</text>
<text x="154.5" y="134.4" transform="rotate(-90 154.5 134.4)">VSS</text>
<text x="171.4" y="136.8">RGB2</text>
<text x="172.3" y="134.4" transform="rotate(-90 172.3 134.4)">VSS</text>
<text x="190.4" y="136.8">RGB3</text>
<text x="191.4" y="134.4" transform="rotate(-90 191.4 134.4)">VSS</text>
<text x="209.5" y="136.8">RGB4</text>
<text x="210.4" y="134.4" transform="rotate(-90 210.4 134.4)">VSS</text>
<text x="228.5" y="136.8">RGB5</text>
<text x="229.5" y="134.4" transform="rotate(-90 229.5 134.4)">VSS</text>
<text x="247.6" y="136.8">RGB6</text>
<text x="248.5" y="134.4" transform="rotate(-90 248.5 134.4)">VSS</text>
<text x="20.3" y="141">H4</text>
<text x="20.3" y="143.5">MountingHole</text>
<text x="151.6" y="142.5">GND</text>
<text x="169.4" y="142.5">GND</text>
<text x="188.5" y="142.5">GND</text>
<text x="207.5" y="142.5">GND</text>
<text x="226.6" y="142.5">GND</text>
<text x="245.6" y="142.5">GND</text>
<text x="20.3" y="148.6">H5</text>
<text x="20.3" y="151.2">MountingHole</text>
</g>
<g font-size="1.1" fill="#840000">
<text x="29.9" y="27.3">COL</text>
<text x="48.9" y="27.3">COL</text>
<text x="68" y="27.3">COL</text>
<text x="87" y="27.3">COL</text>
<text x="106.1" y="27.3">COL</text>
<text x="125.1" y="27.3">COL</text>
<text x="28.5" y="31.2" transform="rotate(-90 28.5 31.2)">ROW</text>
<text x="47.6" y="31.2" transform="rotate(-90 47.6 31.2)">ROW</text>
<text x="66.6" y="31.2" transform="rotate(-90 66.6 31.2)">ROW</text>
<text x="85.7" y="31.2" transform="rotate(-90 85.7 31.2)">ROW</text>
<text x="104.7" y="31.2" transform="rotate(-90 104.7 31.2)">ROW</text>
<text x="123.8" y="31.2" transform="rotate(-90 123.8 31.2)">ROW</text>
<text x="29.9" y="50.1">COL</text>
<text x="48.9" y="50.1">COL</text>
<text x="68" y="50.1">COL</text>
<text x="87" y="50.1">COL</text>
<text x="106.1" y="50.1">COL</text>
<text x="125.1" y="50.1">COL</text>
<text x="27.2" y="56.5">ROW</text>
<text x="28.5" y="54.1" transform="rotate(-90 28.5 54.1)">ROW</text>
<text x="47.6" y="54.1" transform="rotate(-90 47.6 54.1)">ROW</text>
<text x="66.6" y="54.1" transform="rotate(-90 66.6 54.1)">ROW</text>
<text x="85.7" y="54.1" transform="rotate(-90 85.7 54.1)">ROW</text>
<text x="104.7" y="54.1" transform="rotate(-90 104.7 54.1)">ROW</text>
<text x="123.8" y="54.1" transform="rotate(-90 123.8 54.1)">ROW</text>
<text x="32.4" y="60.3" transform="rotate(-90 32.4 60.3)">COL</text>
<text x="28.5" y="76.9" transform="rotate(-90 28.5 76.9)">ROW</text>
<text x="29.9" y="73">COL</text>
<text x="47.6" y="76.9" transform="rotate(-90 47.6 76.9)">ROW</text>
<text x="48.9" y="73">COL</text>
<text x="66.6" y="76.9" transform="rotate(-90 66.6 76.9)">ROW</text>
<text x="68" y="73">COL</text>
<text x="85.7" y="76.9" transform="rotate(-90 85.7 76.9)">ROW</text>
<text x="87" y="73">COL</text>
<text x="104.7" y="76.9" transform="rotate(-90 104.7 76.9)">ROW</text>
<text x="106.1" y="73">COL</text>
<text x="123.8" y="76.9" transform="rotate(-90 123.8 76.9)">ROW</text>
<text x="125.1" y="73">COL</text>
<text x="29.9" y="95.9">COL</text>
<text x="48.9" y="95.9">COL</text>
<text x="68" y="95.9">COL</text>
<text x="87" y="95.9">COL</text>
<text x="104.8" y="95.9">COL</text>
<text x="125.1" y="95.9">COL</text>
<text x="28.5" y="99.8" transform="rotate(-90 28.5 99.8)">ROW</text>
<text x="47.6" y="99.8" transform="rotate(-90 47.6 99.8)">ROW</text>
<text x="66.6" y="99.8" transform="rotate(-90 66.6 99.8)">ROW</text>
<text x="85.7" y="99.8" transform="rotate(-90 85.7 99.8)">ROW</text>
<text x="103.5" y="99.8" transform="rotate(-90 103.5 99.8)">ROW</text>
<text x="123.8" y="99.8" transform="rotate(-90 123.8 99.8)">ROW</text>
<text x="46.2" y="102.2">ROW</text>
<text x="51.4" y="106" transform="rotate(-90 51.4 106)">COL</text>
<text x="65.3" y="102.2">ROW</text>
<text x="70.5" y="106" transform="rotate(-90 70.5 106)">COL</text>
<text x="102.1" y="102.2">ROW</text>
<text x="107.3" y="106" transform="rotate(-90 107.3 106)">COL</text>
<text x="154.7" y="134.3">RGB</text>
<text x="172.4" y="134.3">RGB</text>
<text x="191.5" y="134.3">RGB</text>
<text x="210.5" y="134.3">RGB</text>
<text x="229.6" y="134.3">RGB</text>
<text x="248.6" y="134.3">RGB</text>
</g>
<g font-size=".7" fill="#006464">
<text x="26.7" y="23.7">MX-NoLED</text>
<text x="45.7" y="23.7">MX-NoLED</text>
<text x="64.8" y="23.7">MX-NoLED</text>
<text x="83.8" y="23.7">MX-NoLED</text>
<text x="102.9" y="23.7">MX-NoLED</text>
<text x="121.9" y="23.7">MX-NoLED</text>
<text x="26.7" y="46.6">MX-NoLED</text>
<text x="45.7" y="46.6">MX-NoLED</text>
<text x="64.8" y="46.6">MX-NoLED</text>
<text x="83.8" y="46.6">MX-NoLED</text>
<text x="102.9" y="46.6">MX-NoLED</text>
<text x="121.9" y="46.6">MX-NoLED</text>
<text x="35.5" y="60.1">MX-NoLED</text>
<text x="26.7" y="69.4">MX-NoLED</text>
<text x="45.7" y="69.4">MX-NoLED</text>
<text x="64.8" y="69.4">MX-NoLED</text>
<text x="83.8" y="69.4">MX-NoLED</text>
<text x="102.9" y="69.4">MX-NoLED</text>
<text x="121.9" y="69.4">MX-NoLED</text>
<text x="26.7" y="92.3">MX-NoLED</text>
<text x="45.7" y="92.3">MX-NoLED</text>
<text x="64.8" y="92.3">MX-NoLED</text>
<text x="83.8" y="92.3">MX-NoLED</text>
<text x="101.6" y="92.3">MX-NoLED</text>
<text x="121.9" y="92.3">MX-NoLED</text>
<text x="54.5" y="105.9">MX-NoLED</text>
<text x="73.6" y="105.9">MX-NoLED</text>
<text x="110.4" y="105.9">MX-NoLED</text>
</g>
</svg>
